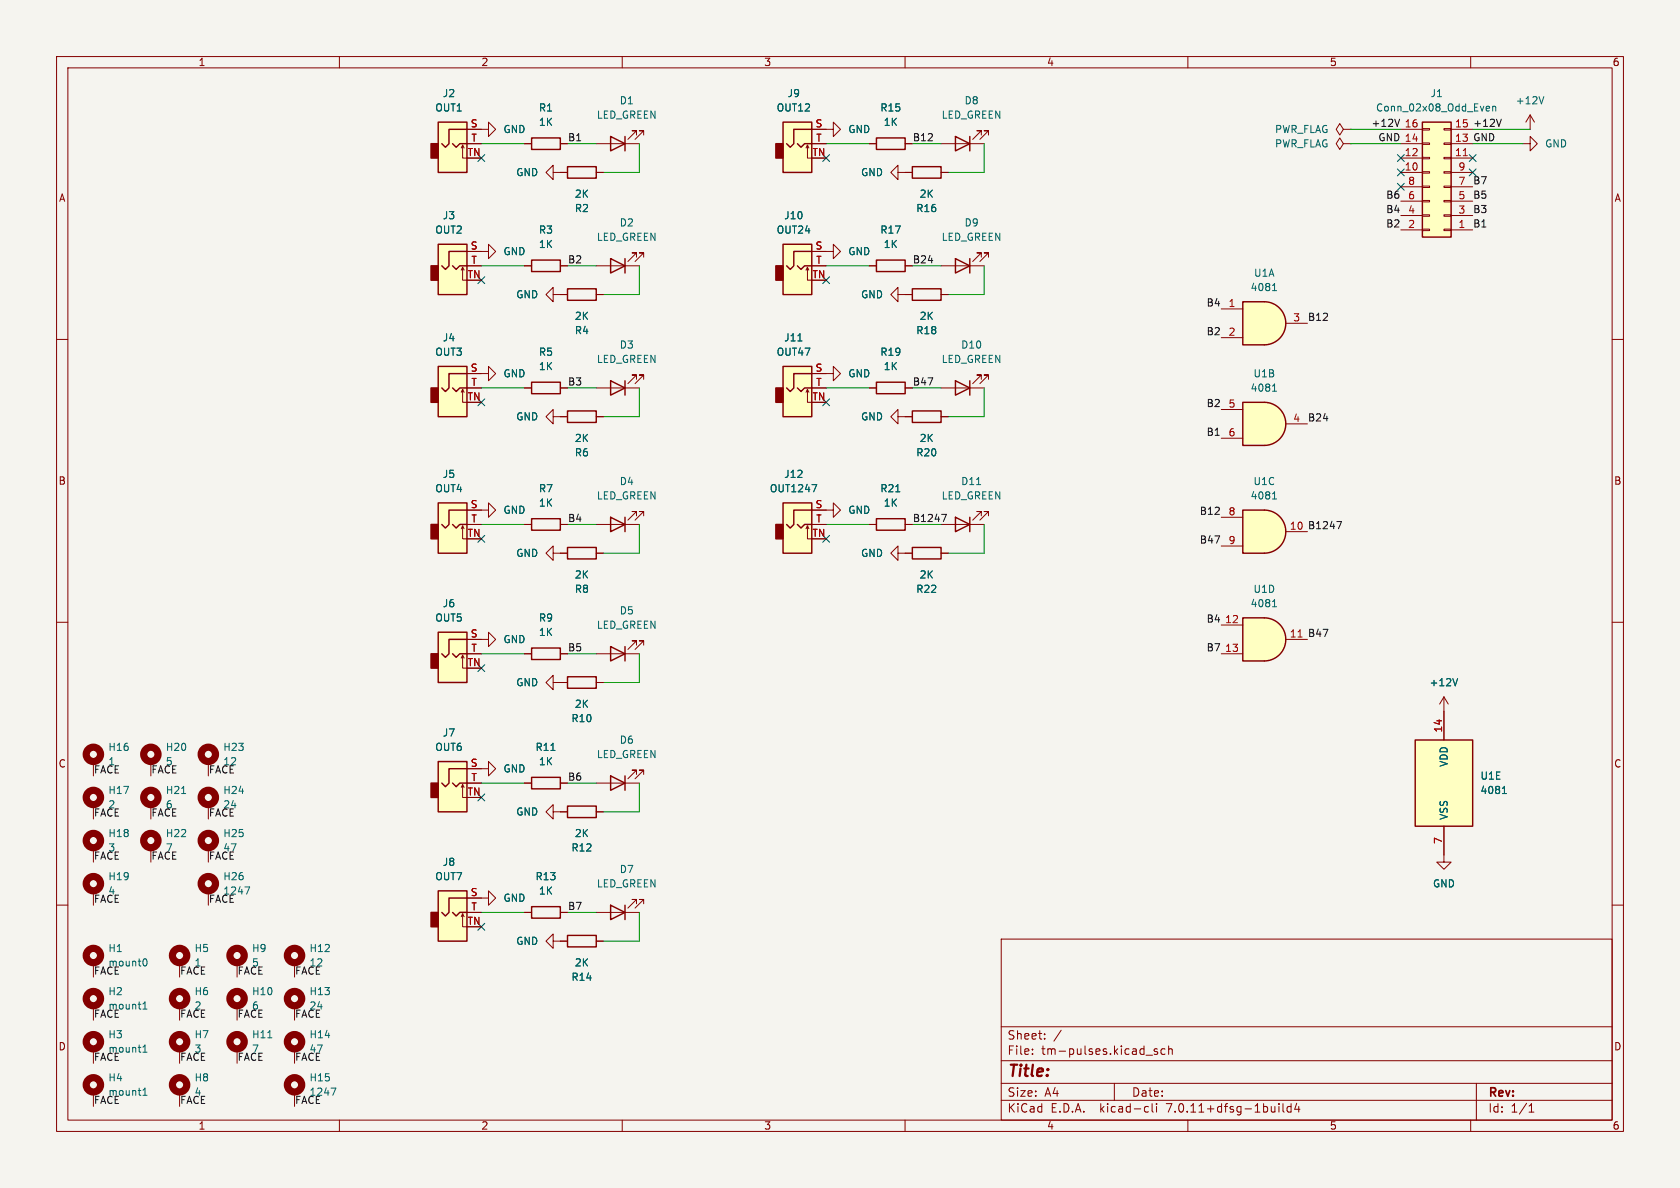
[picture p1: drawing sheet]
<svg xmlns="http://www.w3.org/2000/svg" width="297mm" height="210mm" viewBox="0 0 297 210" stroke-linecap="round" stroke-linejoin="round" font-family="sans-serif">
<path d="M0 0h297v210h-297z" fill="#f5f4ef" stroke="#f5f4ef" stroke-width=".18"/>
<g fill="none" stroke="#840000" stroke-width=".18">
<path d="M10 10h277v190h-277zM12 12h273v186h-273zM60 10v2M110 10v2M160 10v2M210 10v2M260 10v2M247.6 30.5h3.9M247.6 27.9h3.9M247.6 25.4h3.9M247.6 22.9h3.9M247.6 38.1h3.9"/>
<path d="M247.6 35.6h3.9M247.6 33h3.9M251.5 22.7h1.2v.3h-1.2zM251.5 25.3h1.2v.2h-1.2zM251.5 27.8h1.2v.3h-1.2zM251.5 30.4h1.2v.2h-1.2zM251.5 32.9h1.2v.2h-1.2zM251.5 35.4h1.2v.3h-1.2zM251.5 38h1.2v.2h-1.2zM255.3 22.7h1.2v.3h-1.2zM255.3 25.3h1.2v.2h-1.2zM255.3 27.8h1.2v.3h-1.2z"/>
<path d="M255.3 30.4h1.2v.2h-1.2zM255.3 32.9h1.2v.2h-1.2zM255.3 35.4h1.2v.3h-1.2zM255.3 38h1.2v.2h-1.2zM256.5 30.5h3.8M256.5 27.9h3.8M256.5 25.4h3.8M256.5 22.9h3.8M256.5 38.1h3.8M256.5 35.6h3.8M256.5 33h3.8M269.2 25.4h1.3v-1.3l1.3 1.3-1.3 1.3v-1.3"/>
<path d="M270.5 20.3l-.8 1.3M270.5 20.3v2.6M270.5 20.3l.8 1.3M10 60h2M247.6 40.6h3.9M251.5 40.5h1.2v.3h-1.2zM255.3 40.5h1.2v.3h-1.2zM256.5 40.6h3.8M285 60h2M97.8 97.8v-1.3l-1.3 1.3 1.3 1.3v-1.3h2.5M105.4 97.8h1.3M10 110h2"/>
<path d="M85.1 113h1.3v-1.2l1.2 1.2-1.2 1.3v-1.3M92.7 115.6h1.3M99.1 115.6h1.2M285 110h2M10 160h2M255.3 151.1v1.3h1.2l-1.2 1.3-1.3-1.3h1.3M285 160h2M177 166h108v32h-108zM60 198v2M110 198v2M160 198v2M177 194.5h108"/>
<path d="M177 191.5h108M177 187.5h108M177 181.5h108M182.5 186.3v.1M182.5 185.5v.1M184.7 183.6v.1M184.7 182.8v.1M187.6 182.1l-1.3 2M197 191.5v3M202.6 186.5h1.1M202.6 195.6l.4 .1M203 196.5l-.4 .1"/>
<path d="M203.7 195.1v1.3l.2 .2M204.5 195.1v.1M204.5 195.6v1M204.6 185.5l-.4-.1-.2 .2 .1 .2 .5 .2v.3h-.6M206 185.5l-.5-.1-.3 .3v.4l.2 .2h.6M206.6 185.5l.2-.1 .4 .1v.9M206.6 184.9v1.5M210 198v2M226.1 195.1v.1M226.1 195.6v1M226.8 195.1v1.3l.2 .2M228.2 195.7l-.4-.1-.3 .3v.4l.2 .2h.5"/>
<path d="M228.2 195.1v1.5M229.2 195l-.3 1.1h.9M229.6 195.6v1M260 198v2M261 191.5v6.5M270.3 196.6h.9M270.3 195.5l.4-.4v1.5"/>
</g>
<path d="M251.5 21.6h5v20.3h-5zM100.3 96.8h5.1v2h-5.1zM94 114.6h5.1v2h-5.1z" fill="none" stroke="#840000" stroke-width=".25"/>
<g fill="#ffffc2" stroke="#ffffc2" stroke-width=".18">
<path d="M251.5 21.6h5v20.3h-5z"/>
<path d="M223.5 53.3a3.8 3.8 0 0 1 3.8 3.9 3.8 3.8 0 0 1-3.8 3.8z"/>
</g>
<path d="M258.7 27.5h.7" fill="none" stroke="#a90000" stroke-width=".18"/>
<path d="M262.9 18.8h.4v.3l-.6 .1M263.3 19.6h-.4M263.9 18.9l.2-.1h.3v.8M263.9 18.8v.8M272.9 17.1l-.4 1.3" fill="none" stroke="#006464" stroke-width=".18"/>
<path d="M219.7 53.3h3.8v7.7h-3.8z" fill="#ffffc2"/>
<path d="M219.7 53.3h3.8a3.8 3.8 0 0 1 3.8 3.9 3.8 3.8 0 0 1-3.8 3.8h-3.8zM77.5 111.8h5v8.9h-5zM80 115.6l.6 .6 .7-.6h1.2M82.5 113h-3.1v2.6l-.7 .6-.6-.6" fill="none" stroke="#840000" stroke-width=".25"/>
<path d="M215.9 54.6h3.8M215.9 59.7h3.8M227.3 57.2h3.8M81.5 116.3l.3-.5v2.3h.7M81.8 115.8l.2 .5M82.5 113h2.6M82.5 115.6h2.6M255.3 123.2l-.8 1.3M255.3 123.2v2.5M255.3 123.2l.7 1.3" fill="none" stroke="#840000" stroke-width=".18"/>
<path d="M225 51.4h.7M225.1 50.4l.2-.3v1.3M257.7 120l-.4 1.2" fill="none" stroke="#006464" stroke-width=".18"/>
<g fill="#ffffc2" stroke="#ffffc2" stroke-width=".18">
<path d="M77.5 111.8h5v8.9h-5z"/>
<path d="M223.5 109.2a3.8 3.8 0 0 1 3.8 3.8 3.8 3.8 0 0 1-3.8 3.8z"/>
</g>
<path d="M76.2 115.6h1.3v2.5h-1.3z" fill="#840000" stroke="#840000" stroke-width=".25"/>
<path d="M219.7 109.2h3.8v7.6h-3.8z" fill="#ffffc2"/>
<g fill="none" stroke="#840000" stroke-width=".25">
<path d="M94 67.6h5.1v2h-5.1zM168.9 67.3l2.5 1.3-2.5 1.3zM171.4 67.3v2.6M168.9 91.4l2.5 1.3-2.5 1.3zM171.4 91.4v2.6M100.3 119.6h5.1v2.1h-5.1zM219.7 109.2h3.8a3.8 3.8 0 0 1 3.8 3.8 3.8 3.8 0 0 1-3.8 3.8h-3.8zM77.5 134.6h5v8.9h-5zM80 138.4l.6 .7 .7-.7h1.2M82.5 135.9h-3.1v2.5l-.7 .7-.6-.7M94 137.4h5.1v2h-5.1zM107.9 137.2l2.6 1.2-2.6 1.3z"/>
<path d="M110.5 137.2v2.5M250.2 130.8h10.1v15.3h-10.1zM77.5 157.5h5v8.9h-5zM82.5 158.8h-3.1v2.5l-.7 .6-.6-.6M100.3 142.5h5.1v2h-5.1zM80 161.3l.6 .6 .7-.6h1.2M94 160.3h5.1v2h-5.1zM100.3 165.4h5.1v2h-5.1zM107.9 160l2.6 1.3-2.6 1.3zM110.5 160v2.6"/>
</g>
<g fill="none" stroke="#840000" stroke-width=".18">
<path d="M237.5 25.4l-.6-1-.7 1 .7 1 .6-1h1.3M237.5 22.9l-.6-1.1-.7 1.1 .7 1 .6-1h1.3M238.8 25.4h.1M238.8 22.9h.1M97.8 52.1v-1.3l-1.3 1.3 1.3 1.2v-1.2h1.3M92.7 68.6h1.3M99.1 68.6h1.2M166.4 68.6h7.6M173.5 67.1v-.8h-.8h.8l-1.5 1.5M174.8 67.1v-.8h-.8h.8l-1.6 1.5M166.4 92.7h7.6M173.5 91.2v-.8h-.8h.8l-1.5 1.5"/>
<path d="M174.8 91.2v-.8h-.8h.8l-1.6 1.5M215.9 110.5h3.8M215.9 115.6h3.8M227.3 113h3.8M36.8 134.6v2.6M81.5 139.2l.3-.5v2.3h.7M81.8 138.7l.2 .5M82.5 135.9h3.9v-1.3l1.2 1.3-1.2 1.3v-1.3M82.5 138.4h2.6M92.7 138.4h1.3M97.8 120.7v-1.3l-1.3 1.3 1.3 1.2v-1.2h2.5M99.1 138.4h1.2"/>
<path d="M105.4 120.7h1.3M105.4 138.4h7.6M112.5 136.9v-.8h-.7h.7l-1.5 1.6M113.8 136.9v-.8h-.8h.8l-1.5 1.6M255.3 125.7v5.1M16.5 157.5v2.5M26.7 142.2v2.6M26.7 149.9v2.5M36.8 142.2v2.6M36.8 149.9v2.5M36.8 157.5v2.5M82.5 158.8h3.9v-1.3l1.2 1.3-1.2 1.2v-1.2"/>
<path d="M97.8 143.5v-1.3l-1.3 1.3 1.3 1.3v-1.3h2.5M105.4 143.5h1.3M112.5 159.8v-.8h-.7h.7l-1.5 1.5M113.8 159.8v-.8h-.8h.8l-1.5 1.5M255.3 146.1v5M16.5 170.2v2.5M31.7 170.2v2.5M81.5 162.1l.3-.6v2.3h.7M81.8 161.5l.2 .6M82.5 161.3h2.6M92.7 161.3h1.3M97.8 166.4v-1.3l-1.3 1.3 1.3 1.2v-1.2h2.5"/>
<path d="M99.1 161.3h1.2M105.4 161.3h7.6M105.4 166.4h1.3"/>
</g>
<path d="M229.5 112.6h.7" fill="none" stroke="#a90000" stroke-width=".18"/>
<path d="M172.6 85.7h.8M225 107.3h.7M225.1 106.3l.2-.3v1.3M97.4 132.7h.7M265.7 139.3l.3-.3v1.3M32.1 140.3h.7M43.3 156.8h.8l-.5 1.3M265.6 140.3h.7M25.5 169.6l.1-.1a.68 .68 0 0 1 .4 .6 .68 .68 0 0 1-.4 .7l-.1-.1" fill="none" stroke="#006464" stroke-width=".18"/>
<g fill="#ffffc2" stroke="#ffffc2" stroke-width=".18">
<path d="M250.2 130.8h10.1v15.3h-10.1z"/>
<path d="M77.5 134.6h5v8.9h-5z"/>
<path d="M77.5 157.5h5v8.9h-5z"/>
<path d="M223.5 71.1a3.8 3.8 0 0 1 3.8 3.8 3.8 3.8 0 0 1-3.8 3.8z"/>
</g>
<g fill="none" stroke="#840000" stroke-width="1.3">
<circle cx="36.8" cy="133.3" r="1.27"/>
<circle cx="16.5" cy="156.2" r="1.27"/>
<circle cx="26.7" cy="141" r="1.27"/>
<circle cx="26.7" cy="148.6" r="1.27"/>
<circle cx="36.8" cy="148.6" r="1.27"/>
<circle cx="36.8" cy="156.2" r="1.27"/>
<circle cx="36.8" cy="141" r="1.27"/>
<circle cx="16.5" cy="168.9" r="1.27"/>
<circle cx="31.7" cy="168.9" r="1.27"/>
</g>
<g fill="#840000" stroke="#840000" stroke-width=".25">
<path d="M76.2 138.4h1.3v2.6h-1.3z"/>
<path d="M76.2 161.3h1.3v2.5h-1.3z"/>
</g>
<path d="M219.7 71.1h3.8v7.6h-3.8z" fill="#ffffc2"/>
<path d="M219.7 71.1h3.8a3.8 3.8 0 0 1 3.8 3.8 3.8 3.8 0 0 1-3.8 3.8h-3.8z" fill="none" stroke="#840000" stroke-width=".25"/>
<path d="M215.9 72.4h3.8M215.9 77.5h3.8M227.3 74.9h3.8" fill="none" stroke="#840000" stroke-width=".18"/>
<path d="M225 69.2h.7M225.1 68.2l.2-.3v1.3" fill="none" stroke="#006464" stroke-width=".18"/>
<path d="M223.5 90.2a3.8 3.8 0 0 1 3.8 3.8 3.8 3.8 0 0 1-3.8 3.8z" fill="#ffffc2" stroke="#ffffc2" stroke-width=".18"/>
<path d="M219.7 90.2h3.8v7.6h-3.8z" fill="#ffffc2"/>
<g fill="none" stroke="#840000" stroke-width=".25">
<path d="M77.5 21.6h5v8.9h-5zM80 25.4l.6 .6 .7-.6h1.2M82.5 22.9h-3.1v2.5l-.7 .6-.6-.6M94 24.4h5.1v2h-5.1zM100.3 29.5h5.1v2h-5.1zM107.9 24.1l2.6 1.3-2.6 1.3zM110.5 24.1v2.6M138.4 21.6h5.1v8.9h-5.1zM141 25.4l.6 .6 .6-.6h1.3M143.5 22.9h-3.2v2.5l-.6 .6-.6-.6M154.9 24.4h5.1v2h-5.1zM161.3 29.5h5.1v2h-5.1z"/>
<path d="M168.9 24.1l2.5 1.3-2.5 1.3zM171.4 24.1v2.6M77.5 43.2h5v8.9h-5zM80 47l.6 .6 .7-.6h1.2M82.5 44.5h-3.1v2.5l-.7 .6-.6-.6M94 46h5.1v2h-5.1zM100.3 51.1h5.1v2h-5.1zM107.9 45.7l2.6 1.3-2.6 1.3zM110.5 45.7v2.6M138.4 43.2h5.1v8.9h-5.1zM141 47l.6 .6 .6-.6h1.3M143.5 44.5h-3.2v2.5l-.6 .6-.6-.6"/>
<path d="M154.9 46h5.1v2h-5.1zM161.3 51.1h5.1v2h-5.1zM168.9 45.7l2.5 1.3-2.5 1.3zM171.4 45.7v2.6M77.5 64.8h5v8.9h-5zM80 68.6l.6 .6 .7-.6h1.2M82.5 66h-3.1v2.6l-.7 .6-.6-.6M100.3 72.6h5.1v2.1h-5.1zM107.9 67.3l2.6 1.3-2.6 1.3zM110.5 67.3v2.6M138.4 64.8h5.1v8.9h-5.1zM141 68.6l.6 .6 .6-.6h1.3"/>
<path d="M143.5 66h-3.2v2.6l-.6 .6-.6-.6M154.9 67.6h5.1v2h-5.1zM161.3 72.6h5.1v2.1h-5.1zM77.5 88.9h5v8.9h-5zM80 92.7l.6 .6 .7-.6h1.2M82.5 90.2h-3.1v2.5l-.7 .6-.6-.6M94 91.7h5.1v2h-5.1zM107.9 91.4l2.6 1.3-2.6 1.3zM110.5 91.4v2.6M138.4 88.9h5.1v8.9h-5.1zM141 92.7l.6 .6 .6-.6h1.3M143.5 90.2h-3.2v2.5l-.6 .6-.6-.6"/>
<path d="M154.9 91.7h5.1v2h-5.1zM161.3 96.8h5.1v2h-5.1zM219.7 90.2h3.8a3.8 3.8 0 0 1 3.8 3.8 3.8 3.8 0 0 1-3.8 3.8h-3.8zM107.9 114.3l2.6 1.3-2.6 1.2zM110.5 114.3v2.5"/>
</g>
<g fill="none" stroke="#840000" stroke-width=".18">
<path d="M81.5 26.2l.3-.5v2.2h.7M81.8 25.7l.2 .5M82.5 22.9h3.9v-1.3l1.2 1.3-1.2 1.2v-1.2M82.5 25.4h2.6M92.7 25.4h1.3M97.8 30.5v-1.3l-1.3 1.3 1.3 1.3v-1.3h2.5M99.1 25.4h1.2M105.4 30.5h1.3M105.4 25.4h7.6M112.5 23.9v-.8h-.7h.7l-1.5 1.5M113.8 23.9v-.8h-.8h.8l-1.5 1.5M142.5 26.2l.2-.5v2.2h.8"/>
<path d="M142.7 25.7l.3 .5M143.5 22.9h3.8v-1.3l1.3 1.3-1.3 1.2v-1.2M143.5 25.4h2.5M153.7 25.4h1.2M158.7 30.5v-1.3l-1.2 1.3 1.2 1.3v-1.3h2.6M160 25.4h1.3M166.4 30.5h1.2M166.4 25.4h7.6M173.5 23.9v-.8h-.8h.8l-1.5 1.5M174.8 23.9v-.8h-.8h.8l-1.6 1.5M81.5 47.8l.3-.6v2.3h.7M81.8 47.2l.2 .6"/>
<path d="M82.5 44.5h3.9v-1.3l1.2 1.3-1.2 1.2v-1.2M82.5 47h2.6M92.7 47h1.3M99.1 47h1.2M99.1 52.1h1.2M105.4 47h7.6M105.4 52.1h1.3M112.5 45.5v-.8h-.7h.7l-1.5 1.5M113.8 45.5v-.8h-.8h.8l-1.5 1.5M142.5 47.8l.2-.6v2.3h.8M142.7 47.2l.3 .6M143.5 44.5h3.8v-1.3l1.3 1.3-1.3 1.2v-1.2"/>
<path d="M143.5 47h2.5M153.7 47h1.2M158.7 52.1v-1.3l-1.2 1.3 1.2 1.2v-1.2h2.6M160 47h1.3M166.4 47h7.6M166.4 52.1h1.2M173.5 45.5v-.8h-.8h.8l-1.5 1.5M174.8 45.5v-.8h-.8h.8l-1.6 1.5M81.5 69.3l.3-.5v2.3h.7M81.8 68.8l.2 .5M82.5 66h3.9v-1.2l1.2 1.2-1.2 1.3v-1.3M82.5 68.6h2.6"/>
<path d="M92.7 68.6h1.3M97.8 73.7v-1.3l-1.3 1.3 1.3 1.2v-1.2h2.5M99.1 68.6h1.2M105.4 73.7h1.3M105.4 68.6h7.6M112.5 67.1v-.8h-.7h.7l-1.5 1.5M113.8 67.1v-.8h-.8h.8l-1.5 1.5M142.5 69.3l.2-.5v2.3h.8M142.7 68.8l.3 .5M143.5 66h3.8v-1.2l1.3 1.2-1.3 1.3v-1.3M143.5 68.6h2.5M153.7 68.6h1.2"/>
<path d="M158.7 73.7v-1.3l-1.2 1.3 1.2 1.2v-1.2h2.6M160 68.6h1.3M166.4 73.7h1.2M81.5 93.5l.3-.5v2.3h.7M81.8 93l.2 .5M82.5 90.2h3.9v-1.3l1.2 1.3-1.2 1.2v-1.2M82.5 92.7h2.6M92.7 92.7h1.3M99.1 97.8h1.2M99.1 92.7h1.2M105.4 97.8h1.3M105.4 92.7h7.6"/>
<path d="M112.5 91.2v-.8h-.7h.7l-1.5 1.5M113.8 91.2v-.8h-.8h.8l-1.5 1.5M142.5 93.5l.2-.5v2.3h.8M142.7 93l.3 .5M143.5 90.2h3.8v-1.3l1.3 1.3-1.3 1.2v-1.2M143.5 92.7h2.5M153.7 92.7h1.2M158.7 97.8v-1.3l-1.2 1.3 1.2 1.3v-1.3h2.6M160 92.7h1.3M166.4 97.8h1.2M215.9 91.4h3.8M215.9 96.5h3.8"/>
<path d="M227.3 94h3.8M82.5 115.6h2.6M82.5 113h2.6M92.7 115.6h1.3M99.1 115.6h1.2M105.4 115.6h7.6M112.5 114v-.7h-.7h.7l-1.5 1.5M113.8 114v-.7h-.8h.8l-1.5 1.5M16.5 134.6v2.6M26.7 134.6v2.6M82.5 138.4h2.6M82.5 135.9h2.6"/>
<path d="M92.7 138.4h1.3M99.1 120.7h1.2M99.1 138.4h1.2M105.4 120.7h1.3M255.3 125.7v5.1M16.5 142.2v2.6M16.5 149.9v2.5M82.5 158.8h2.6M99.1 143.5h1.2M105.4 143.5h1.3M255.3 146.1v5M16.5 177.8v2.5"/>
<path d="M31.7 177.8v2.5M41.9 170.2v2.5M41.9 177.8v2.5M52.1 170.2v2.5M52.1 177.8v2.5M82.5 161.3h2.6M92.7 161.3h1.3M99.1 161.3h1.2M99.1 166.4h1.2M105.4 166.4h1.3M16.5 185.4v2.6M16.5 193v2.6"/>
<path d="M31.7 185.4v2.6M31.7 193v2.6M41.9 185.4v2.6M52.1 185.4v2.6M52.1 193v2.6"/>
</g>
<g fill="none" stroke="#006464" stroke-width=".18">
<path d="M141.1 60.3h.7M143.5 85.7h.9l-.6 1.2M158.4 86.9h.7M225 88.2h.7M225.1 87.2l.2-.3v1.3M257.7 120l-.4 1.2M97.4 132.7h.7M265.7 139.3l.3-.3v1.3M265.6 140.3h.7M25.3 177.5l.3-.4v1.3M25.3 178.4h.7M25.3 186h.7"/>
<path d="M25.3 185.1l.3-.4v1.3M25.3 192.7l.3-.4v1.3M25.3 193.6h.7M47.3 183.5h.8M58.5 192.3h.9l-.6 1.3"/>
</g>
<g fill="none" stroke="#840000" stroke-width="1.3">
<circle cx="16.5" cy="133.3" r="1.27"/>
<circle cx="26.7" cy="133.3" r="1.27"/>
<circle cx="16.5" cy="141" r="1.27"/>
<circle cx="16.5" cy="148.6" r="1.27"/>
<circle cx="16.5" cy="176.5" r="1.27"/>
<circle cx="31.7" cy="176.5" r="1.27"/>
<circle cx="41.9" cy="176.5" r="1.27"/>
<circle cx="41.9" cy="168.9" r="1.27"/>
<circle cx="52.1" cy="168.9" r="1.27"/>
<circle cx="52.1" cy="176.5" r="1.27"/>
<circle cx="16.5" cy="191.8" r="1.27"/>
<circle cx="16.5" cy="184.1" r="1.27"/>
<circle cx="31.7" cy="191.8" r="1.27"/>
<circle cx="31.7" cy="184.1" r="1.27"/>
<circle cx="41.9" cy="184.1" r="1.27"/>
<circle cx="52.1" cy="191.8" r="1.27"/>
<circle cx="52.1" cy="184.1" r="1.27"/>
</g>
<g fill="#ffffc2" stroke="#ffffc2" stroke-width=".18">
<path d="M77.5 88.9h5v8.9h-5z"/>
<path d="M138.4 88.9h5.1v8.9h-5.1z"/>
<path d="M138.4 64.8h5.1v8.9h-5.1z"/>
<path d="M138.4 21.6h5.1v8.9h-5.1z"/>
<path d="M77.5 43.2h5v8.9h-5z"/>
<path d="M138.4 43.2h5.1v8.9h-5.1z"/>
<path d="M77.5 21.6h5v8.9h-5z"/>
<path d="M77.5 64.8h5v8.9h-5z"/>
</g>
<g fill="#840000" stroke="#840000" stroke-width=".25">
<path d="M76.2 92.7h1.3v2.6h-1.3z"/>
<path d="M137.2 92.7h1.2v2.6h-1.2z"/>
<path d="M137.2 68.6h1.2v2.5h-1.2z"/>
<path d="M137.2 25.4h1.2v2.5h-1.2z"/>
<path d="M76.2 47h1.3v2.5h-1.3z"/>
<path d="M137.2 47h1.2v2.5h-1.2z"/>
<path d="M76.2 25.4h1.3v2.5h-1.3z"/>
<path d="M76.2 68.6h1.3v2.5h-1.3z"/>
</g>
<path d="M247.4 21.1l-.4 1.2M265.4 21.1l-.4 1.2M166.5 90.9h.8l-.5 1.3M236.3 92.2h.9l-.6 1.3" fill="none" stroke="#0f0f0f" stroke-width=".18"/>
<g fill="none" stroke="#009600" stroke-width=".18">
<path d="M85.1 25.4h7.6M100.3 25.4h5.1M113 25.4v5.1h-6.3M146 25.4h7.7M161.3 25.4h5.1M174 25.4v5.1h-6.4M238.8 22.9h8.8M238.8 25.4h8.8M260.3 22.9h10.2M260.3 25.4h8.9M85.1 47h7.6M100.3 47h5.1"/>
<path d="M113 47v5.1h-6.3M146 47h7.7M161.3 47h5.1M174 47v5.1h-6.4M85.1 68.6h7.6M100.3 68.6h5.1M113 68.6v5.1h-6.3M146 68.6h7.7M161.3 68.6h5.1M174 68.6v5.1h-6.4M85.1 92.7h7.6M100.3 92.7h5.1"/>
<path d="M113 92.7v5.1h-6.3M146 92.7h7.7M161.3 92.7h5.1M174 92.7v5.1h-6.4M85.1 115.6h7.6M100.3 115.6h5.1M113 115.6v5.1h-6.3M85.1 138.4h7.6M100.3 138.4h5.1M113 138.4v5.1h-6.3M85.1 161.3h7.6M100.3 161.3h5.1"/>
<path d="M113 161.3v5.1h-6.3"/>
</g>
<g fill="none" stroke="#000084" stroke-width=".18">
<path d="M84.5 27.3l1.2 1.2M85.7 27.3l-1.2 1.2M145.4 27.3l1.3 1.2M146.7 27.3l-1.3 1.2M247 29.9l1.3 1.2M247 32.4l1.3 1.2M247 27.3l1.3 1.2M248.3 29.9l-1.3 1.2M248.3 32.4l-1.3 1.2M248.3 27.3l-1.3 1.2M259.7 27.3l1.3 1.2M259.7 29.9l1.3 1.2"/>
<path d="M261 27.3l-1.3 1.2M261 29.9l-1.3 1.2M84.5 48.9l1.2 1.2M85.7 48.9l-1.2 1.2M145.4 48.9l1.3 1.2M146.7 48.9l-1.3 1.2M84.5 70.5l1.2 1.2M85.7 70.5l-1.2 1.2M145.4 70.5l1.3 1.2M146.7 70.5l-1.3 1.2M84.5 94.6l1.2 1.3M85.7 94.6l-1.2 1.3"/>
<path d="M145.4 94.6l1.3 1.3M146.7 94.6l-1.3 1.3M84.5 117.5l1.2 1.2M85.7 117.5l-1.2 1.2M84.5 140.4l1.2 1.2M85.7 140.4l-1.2 1.2M84.5 163.2l1.2 1.2M85.7 163.2l-1.2 1.2"/>
</g>
<text font-size="2.8" fill="#840000" x="178" y="190.9">Title:</text>
<g font-size="2.1" fill="#840000">
<text x="178" y="184">Sheet:</text>
<text x="178" y="186.7">File:</text>
<text x="184.1" y="186.7">tm-pulses.kicad_sch</text>
<text x="178" y="196.9">KiCad</text>
<text x="178" y="194.1">Size:</text>
<text x="184.7" y="194.1">A4</text>
<text x="185.7" y="196.9">E.D.A.</text>
<text x="194.6" y="196.9">kicad-cli</text>
<text x="200" y="194.1">Date:</text>
<text x="206.5" y="196.9">7.0.11+dfsg-1build4</text>
<text x="263" y="194.3">Rev:</text>
<text x="263" y="196.9">Id:</text>
<text x="267.1" y="196.9">1/1</text>
</g>
<g font-size="1.8" fill="#840000">
<text x="35" y="11.9">1</text>
<text x="85" y="11.9">2</text>
<text x="135" y="11.9">3</text>
<text x="185" y="11.9">4</text>
<text x="235" y="11.9">5</text>
<text x="285" y="11.9">6</text>
<text x="10.3" y="35.9">A</text>
<text x="285.3" y="35.9">A</text>
<text x="10.3" y="85.9">B</text>
<text x="285.3" y="85.9">B</text>
<text x="10.3" y="135.9">C</text>
<text x="285.3" y="135.9">C</text>
<text x="10.3" y="185.9">D</text>
<text x="285.3" y="185.9">D</text>
<text x="35" y="199.9">1</text>
<text x="85" y="199.9">2</text>
<text x="135" y="199.9">3</text>
<text x="185" y="199.9">4</text>
<text x="235" y="199.9">5</text>
<text x="285" y="199.9">6</text>
</g>
<g font-size="1.8" fill="#006464">
<text x="78.2" y="17.4">J2</text>
<text x="139.1" y="17.4">J9</text>
<text x="252.8" y="17.4">J1</text>
<text x="76.9" y="19.9">OUT1</text>
<text x="88.9" y="23.7">GND</text>
<text x="95.2" y="19.9">R1</text>
<text x="95.2" y="22.5">1K</text>
<text x="105.4" y="21.2">LED_GREEN</text>
<text x="109.5" y="18.6">D1</text>
<text x="137.2" y="19.9">OUT12</text>
<text x="149.9" y="23.7">GND</text>
<text x="155.5" y="19.9">R15</text>
<text x="156.1" y="22.5">1K</text>
<text x="166.4" y="21.2">LED_GREEN</text>
<text x="170.4" y="18.6">D8</text>
<text x="225.3" y="23.7">PWR_FLAG</text>
<text x="243.2" y="19.9">Conn_02x08_Odd_Even</text>
<text x="267.9" y="18.6">+12V</text>
<text x="225.3" y="26.3">PWR_FLAG</text>
<text x="273.1" y="26.3">GND</text>
<text x="91.2" y="31.3">GND</text>
<text x="101.5" y="35.2">2K</text>
<text x="152.1" y="31.3">GND</text>
<text x="162.5" y="35.2">2K</text>
<text x="76.9" y="41.5">OUT2</text>
<text x="78.2" y="39">J3</text>
<text x="95.2" y="41.5">R3</text>
<text x="101.5" y="37.7">R2</text>
<text x="109.5" y="40.2">D2</text>
<text x="137.2" y="41.5">OUT24</text>
<text x="138.5" y="39">J10</text>
<text x="155.5" y="41.5">R17</text>
<text x="161.9" y="37.7">R16</text>
<text x="170.4" y="40.2">D9</text>
<text x="88.9" y="45.3">GND</text>
<text x="95.2" y="44">1K</text>
<text x="105.4" y="42.8">LED_GREEN</text>
<text x="149.9" y="45.3">GND</text>
<text x="156.1" y="44">1K</text>
<text x="166.4" y="42.8">LED_GREEN</text>
<text x="91.2" y="52.9">GND</text>
<text x="152.1" y="52.9">GND</text>
<text x="221" y="51.7">4081</text>
<text x="221.6" y="49.1">U1A</text>
<text x="101.5" y="59.3">R4</text>
<text x="101.5" y="56.7">2K</text>
<text x="161.9" y="59.3">R18</text>
<text x="162.5" y="56.7">2K</text>
<text x="76.9" y="63.1">OUT3</text>
<text x="78.2" y="60.6">J4</text>
<text x="95.2" y="63.1">R5</text>
<text x="95.2" y="65.6">1K</text>
<text x="105.4" y="64.4">LED_GREEN</text>
<text x="109.5" y="61.8">D3</text>
<text x="137.2" y="63.1">OUT47</text>
<text x="138.5" y="60.6">J11</text>
<text x="155.5" y="63.1">R19</text>
<text x="156.1" y="65.6">1K</text>
<text x="166.4" y="64.4">LED_GREEN</text>
<text x="169.8" y="61.8">D10</text>
<text x="88.9" y="66.9">GND</text>
<text x="149.9" y="66.9">GND</text>
<text x="221" y="69.4">4081</text>
<text x="221.5" y="66.9">U1B</text>
<text x="91.2" y="74.5">GND</text>
<text x="152.1" y="74.5">GND</text>
<text x="101.5" y="80.9">R6</text>
<text x="101.5" y="78.3">2K</text>
<text x="161.9" y="80.9">R20</text>
<text x="162.5" y="78.3">2K</text>
<text x="76.9" y="87.2">OUT4</text>
<text x="78.2" y="84.7">J5</text>
<text x="95.2" y="87.2">R7</text>
<text x="95.2" y="89.8">1K</text>
<text x="105.4" y="88.5">LED_GREEN</text>
<text x="109.5" y="86">D4</text>
<text x="136" y="87.2">OUT1247</text>
<text x="138.5" y="84.7">J12</text>
<text x="155.5" y="87.2">R21</text>
<text x="156.1" y="89.8">1K</text>
<text x="166.4" y="88.5">LED_GREEN</text>
<text x="169.8" y="86">D11</text>
<text x="221" y="88.5">4081</text>
<text x="221.5" y="86">U1C</text>
<text x="88.9" y="91">GND</text>
<text x="149.9" y="91">GND</text>
<text x="91.2" y="98.7">GND</text>
<text x="152.1" y="98.7">GND</text>
<text x="78.2" y="107.5">J6</text>
<text x="101.5" y="105">R8</text>
<text x="101.5" y="102.5">2K</text>
<text x="161.9" y="105">R22</text>
<text x="162.5" y="102.5">2K</text>
<text x="221" y="107.5">4081</text>
<text x="221.5" y="105">U1D</text>
<text x="76.9" y="110.1">OUT5</text>
<text x="88.9" y="113.9">GND</text>
<text x="95.2" y="110.1">R9</text>
<text x="95.2" y="112.6">1K</text>
<text x="105.4" y="111.4">LED_GREEN</text>
<text x="109.5" y="108.8">D5</text>
<text x="91.2" y="121.5">GND</text>
<text x="101.5" y="125.3">2K</text>
<text x="252.6" y="121.5">+12V</text>
<text x="78.2" y="130.4">J7</text>
<text x="100.9" y="127.9">R10</text>
<text x="109.5" y="131.7">D6</text>
<text x="19.1" y="132.9">H16</text>
<text x="29.2" y="132.9">H20</text>
<text x="39.4" y="132.9">H23</text>
<text x="76.9" y="132.9">OUT6</text>
<text x="88.9" y="136.8">GND</text>
<text x="94.6" y="132.9">R11</text>
<text x="95.2" y="135.5">1K</text>
<text x="105.4" y="134.2">LED_GREEN</text>
<text x="256.1" y="135.7" transform="rotate(-90 256.1 135.7)">VDD</text>
<text x="19.1" y="140.6">H17</text>
<text x="29.2" y="140.6">H21</text>
<text x="39.4" y="140.6">H24</text>
<text x="261.6" y="138">U1E</text>
<text x="261.6" y="140.6">4081</text>
<text x="19.1" y="148.2">H18</text>
<text x="29.2" y="148.2">H22</text>
<text x="39.4" y="148.2">H25</text>
<text x="91.2" y="144.4">GND</text>
<text x="101.5" y="148.2">2K</text>
<text x="256.1" y="145" transform="rotate(-90 256.1 145)">VSS</text>
<text x="19.1" y="155.8">H19</text>
<text x="39.4" y="155.8">H26</text>
<text x="76.9" y="155.8">OUT7</text>
<text x="78.2" y="153.3">J8</text>
<text x="94.6" y="155.8">R13</text>
<text x="100.9" y="150.7">R12</text>
<text x="109.5" y="154.5">D7</text>
<text x="88.9" y="159.6">GND</text>
<text x="95.2" y="158.3">1K</text>
<text x="105.4" y="157.1">LED_GREEN</text>
<text x="253.2" y="157.1">GND</text>
<text x="91.2" y="167.2">GND</text>
<text x="19.1" y="171">mount0</text>
<text x="19.1" y="168.5">H1</text>
<text x="34.3" y="168.5">H5</text>
<text x="44.5" y="168.5">H9</text>
<text x="54.6" y="168.5">H12</text>
<text x="100.9" y="173.6">R14</text>
<text x="101.5" y="171">2K</text>
<text x="19.1" y="178.7">mount1</text>
<text x="19.1" y="176.1">H2</text>
<text x="34.3" y="176.1">H6</text>
<text x="44.5" y="176.1">H10</text>
<text x="54.6" y="176.1">H13</text>
<text x="19.1" y="183.7">H3</text>
<text x="34.3" y="183.7">H7</text>
<text x="44.5" y="183.7">H11</text>
<text x="54.6" y="183.7">H14</text>
<text x="19.1" y="186.3">mount1</text>
<text x="19.1" y="191.4">H4</text>
<text x="34.3" y="191.4">H8</text>
<text x="54.6" y="191.4">H15</text>
<text x="19.1" y="193.9">mount1</text>
</g>
<g font-size="1.8" fill="#a90000">
<text x="83.1" y="22.6">S</text>
<text x="144.1" y="22.6">S</text>
<text x="248.2" y="22.6">16</text>
<text x="257.1" y="22.6">15</text>
<text x="82.6" y="27.7">TN</text>
<text x="83.2" y="25.1">T</text>
<text x="143.5" y="27.7">TN</text>
<text x="144.2" y="25.1">T</text>
<text x="248.2" y="27.7">12</text>
<text x="257.1" y="27.7">11</text>
<text x="257.1" y="25.1">13</text>
<text x="248.2" y="30.2">10</text>
<text x="248.8" y="35.3">6</text>
<text x="248.8" y="32.8">8</text>
<text x="257.7" y="35.3">5</text>
<text x="257.7" y="32.8">7</text>
<text x="257.7" y="30.2">9</text>
<text x="248.8" y="40.4">2</text>
<text x="248.8" y="37.8">4</text>
<text x="257.7" y="40.4">1</text>
<text x="257.7" y="37.8">3</text>
<text x="83.1" y="44.2">S</text>
<text x="83.2" y="46.7">T</text>
<text x="144.1" y="44.2">S</text>
<text x="144.2" y="46.7">T</text>
<text x="82.6" y="49.3">TN</text>
<text x="143.5" y="49.3">TN</text>
<text x="217.1" y="54.4">1</text>
<text x="217.1" y="59.4">2</text>
<text x="228.5" y="56.9">3</text>
<text x="83.1" y="65.8">S</text>
<text x="144.1" y="65.8">S</text>
<text x="82.6" y="70.9">TN</text>
<text x="83.2" y="68.3">T</text>
<text x="143.5" y="70.9">TN</text>
<text x="144.2" y="68.3">T</text>
<text x="217.1" y="72.1">5</text>
<text x="217.1" y="77.2">6</text>
<text x="228.5" y="74.7">4</text>
<text x="83.1" y="89.9">S</text>
<text x="144.1" y="89.9">S</text>
<text x="82.6" y="95">TN</text>
<text x="83.2" y="92.5">T</text>
<text x="143.5" y="95">TN</text>
<text x="144.2" y="92.5">T</text>
<text x="217.1" y="91.2">8</text>
<text x="227.9" y="93.7">10</text>
<text x="217.1" y="96.3">9</text>
<text x="83.1" y="112.8">S</text>
<text x="216.5" y="110.2">12</text>
<text x="227.9" y="112.8">11</text>
<text x="82.6" y="117.9">TN</text>
<text x="83.2" y="115.3">T</text>
<text x="216.5" y="115.3">13</text>
<text x="255" y="129.6" transform="rotate(-90 255 129.6)">14</text>
<text x="83.1" y="135.6">S</text>
<text x="82.6" y="140.7">TN</text>
<text x="83.2" y="138.2">T</text>
<text x="255" y="149.3" transform="rotate(-90 255 149.3)">7</text>
<text x="83.1" y="158.5">S</text>
<text x="83.2" y="161">T</text>
<text x="82.6" y="163.6">TN</text>
</g>
<g font-size="1.8" fill="#0f0f0f">
<text x="242.4" y="22.5">+12V</text>
<text x="260.3" y="22.5">+12V</text>
<text x="100.3" y="25.1">B1</text>
<text x="161.3" y="25.1">B12</text>
<text x="243.6" y="25.1">GND 14</text>
<text x="260.3" y="25.1">GND</text>
<text x="245" y="35.2">B6</text>
<text x="260.3" y="35.2">B5</text>
<text x="260.3" y="32.7">B7</text>
<text x="245" y="37.8">B4</text>
<text x="245" y="40.3">B2</text>
<text x="260.3" y="37.8">B3</text>
<text x="260.3" y="40.3">B1</text>
<text x="100.3" y="46.6">B2</text>
<text x="161.3" y="46.6">B24</text>
<text x="213.2" y="59.3">B2</text>
<text x="213.2" y="54.3">B4</text>
<text x="231.1" y="56.8">B12</text>
<text x="100.3" y="68.2">B3</text>
<text x="161.3" y="68.2">B47</text>
<text x="213.2" y="77.1">B1</text>
<text x="213.2" y="72">B2</text>
<text x="231.1" y="74.6">B24</text>
<text x="100.3" y="92.4">B4</text>
<text x="161.3" y="92.4">B1247</text>
<text x="212" y="91.1">B12</text>
<text x="231.1" y="93.6">B1247</text>
<text x="212" y="96.2">B47</text>
<text x="213.2" y="110.1">B4</text>
<text x="231.1" y="112.7">B47</text>
<text x="100.3" y="115.2">B5</text>
<text x="213.2" y="115.2">B7</text>
<text x="16.5" y="136.8">FACE</text>
<text x="19.1" y="135.5">1</text>
<text x="26.7" y="136.8">FACE</text>
<text x="29.2" y="135.5">5</text>
<text x="36.8" y="136.8">FACE</text>
<text x="39.4" y="135.5">12</text>
<text x="19.1" y="143.1">2</text>
<text x="29.2" y="143.1">6</text>
<text x="39.4" y="143.1">24</text>
<text x="100.3" y="138.1">B6</text>
<text x="16.5" y="144.4">FACE</text>
<text x="26.7" y="144.4">FACE</text>
<text x="36.8" y="144.4">FACE</text>
<text x="16.5" y="152.1">FACE</text>
<text x="19.1" y="150.7">3</text>
<text x="26.7" y="152.1">FACE</text>
<text x="29.2" y="150.7">7</text>
<text x="36.8" y="152.1">FACE</text>
<text x="39.4" y="150.7">47</text>
<text x="16.5" y="159.7">FACE</text>
<text x="19.1" y="158.3">4</text>
<text x="36.8" y="159.7">FACE</text>
<text x="39.4" y="158.3">1247</text>
<text x="100.3" y="160.9">B7</text>
<text x="16.5" y="172.4">FACE</text>
<text x="31.7" y="172.4">FACE</text>
<text x="34.3" y="171">1</text>
<text x="41.9" y="172.4">FACE</text>
<text x="44.5" y="171">5</text>
<text x="52.1" y="172.4">FACE</text>
<text x="54.6" y="171">12</text>
<text x="16.5" y="180">FACE</text>
<text x="31.7" y="180">FACE</text>
<text x="34.3" y="178.7">2</text>
<text x="41.9" y="180">FACE</text>
<text x="44.5" y="178.7">6</text>
<text x="52.1" y="180">FACE</text>
<text x="54.6" y="178.7">24</text>
<text x="16.5" y="187.6">FACE</text>
<text x="31.7" y="187.6">FACE</text>
<text x="34.3" y="186.3">3</text>
<text x="41.9" y="187.6">FACE</text>
<text x="44.5" y="186.3">7</text>
<text x="52.1" y="187.6">FACE</text>
<text x="54.6" y="186.3">47</text>
<text x="16.5" y="195.2">FACE</text>
<text x="31.7" y="195.2">FACE</text>
<text x="34.3" y="193.9">4</text>
<text x="52.1" y="195.2">FACE</text>
<text x="54.6" y="193.9">1247</text>
</g>
</svg>
